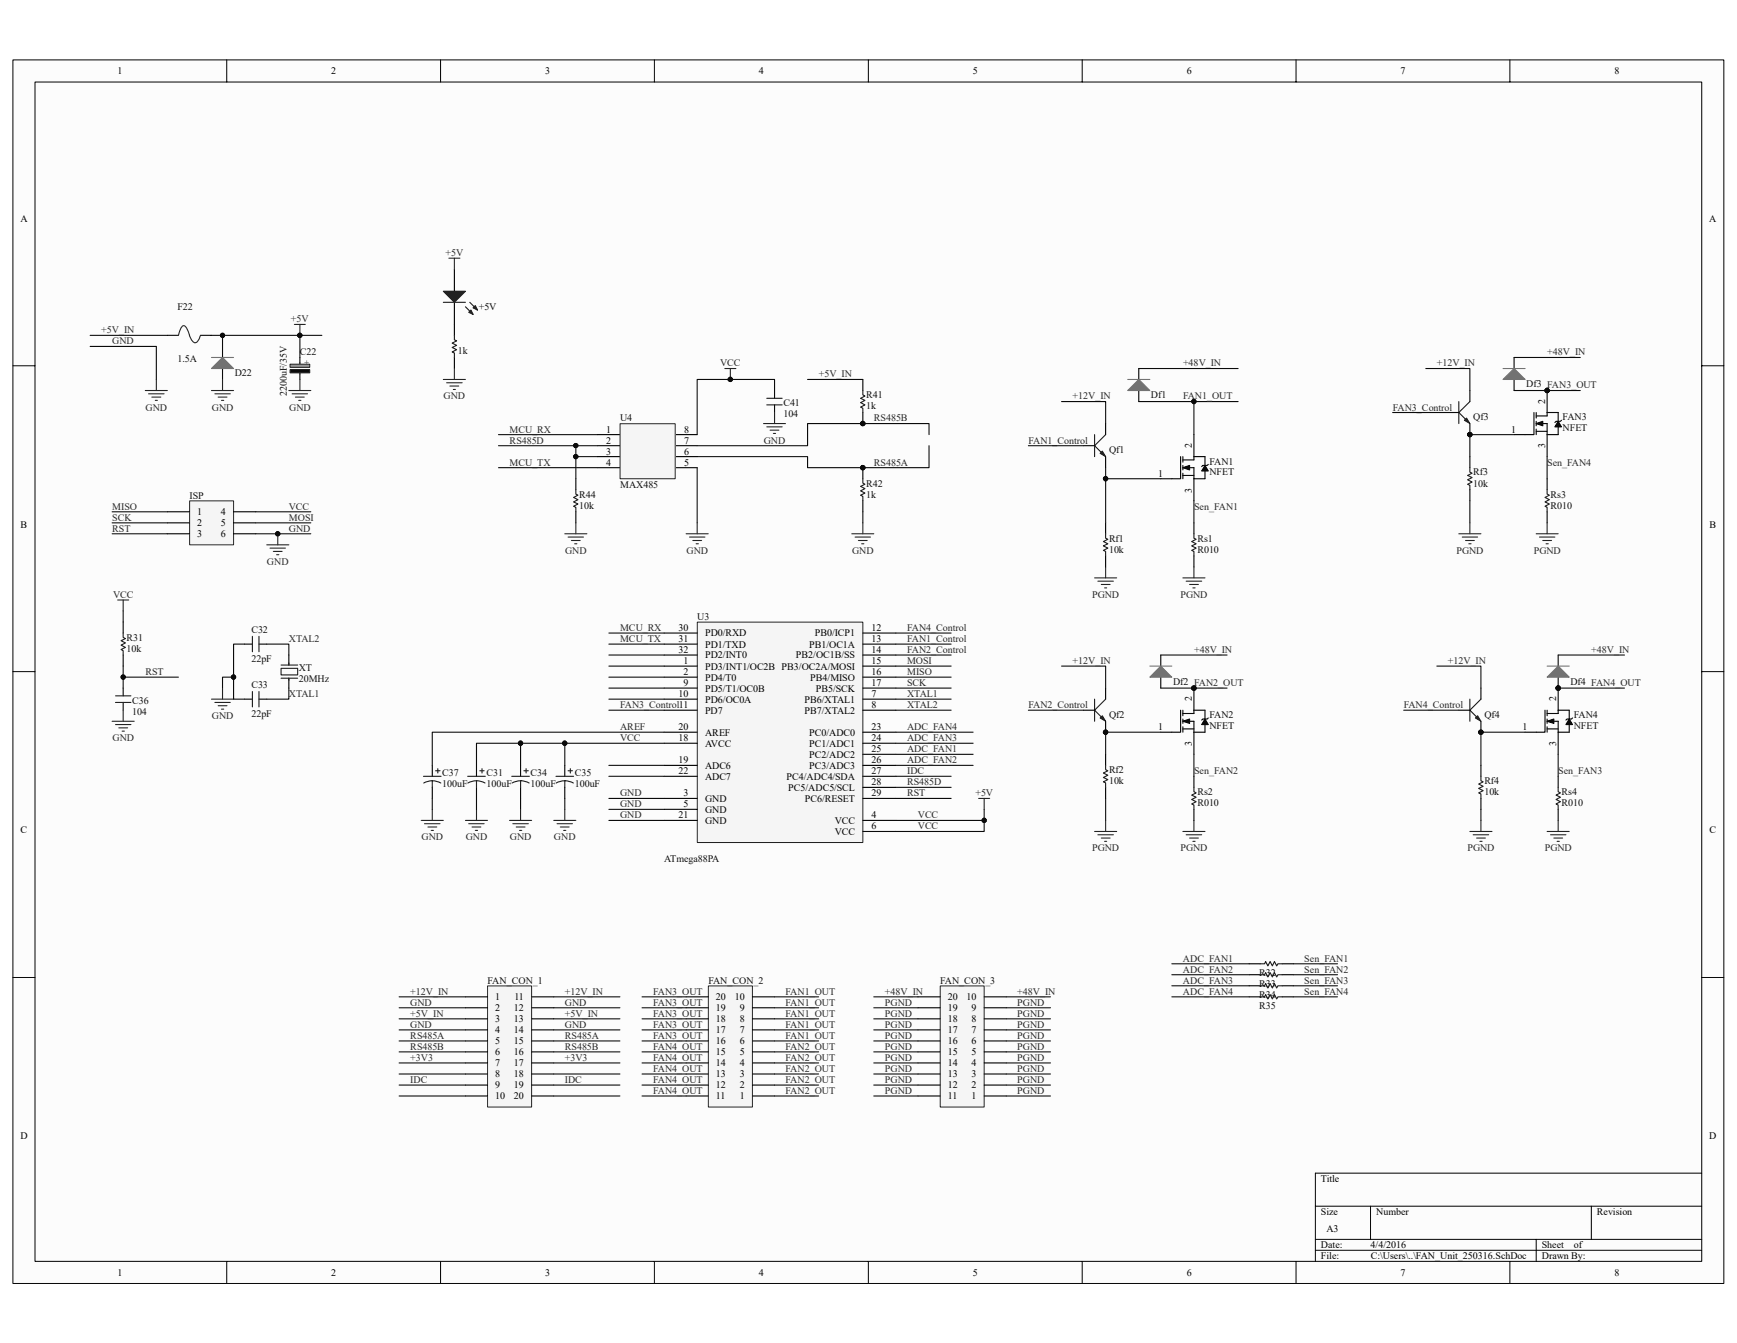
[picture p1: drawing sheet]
<svg xmlns="http://www.w3.org/2000/svg" width="279mm" height="216mm" viewBox="0 0 279 216" stroke-linecap="round" stroke-linejoin="round" font-family="sans-serif">
<path d="M2.1 9.7h275.2v196.6h-275.2z" fill="#fcfcfc"/>
<path d="M2.1 9.6h275.2v196.7h-275.2z" fill="none" stroke="#000" stroke-width=".16"/>
<path d="M5.7 13.2h268v189.6h-268z" fill="#fcfcfc"/>
<g fill="none" stroke="#000" stroke-width=".16">
<path d="M5.6 13.2h268.1v189.6h-268.1zM36.5 9.6v3.6M70.9 9.6v3.6M105.3 9.6v3.6M139.7 9.6v3.6M174.1 9.6v3.6M208.5 9.6v3.6M242.9 9.6v3.6M2.1 58.8h3.5M273.7 58.8h3.6M2.1 108h3.5M273.7 108h3.6"/>
<path d="M2.1 157.1h3.5M273.7 157.1h3.6M211.6 193.9h62.1M211.6 199.2h62.1M220.5 193.9v5.3M247.1 199.2v3.6M256 193.9v5.3M273.7 188.6h-62.1v14.2M36.5 202.8v3.5M70.9 202.8v3.5M105.3 202.8v3.5M139.7 202.8v3.5"/>
<path d="M174.1 202.8v3.5M208.5 202.8v3.5M211.6 201h62.1M242.9 202.8v3.5"/>
</g>
<path d="M112.2 100h26.6v35.4h-26.6z" fill="#f5f5f5"/>
<path d="M112.2 100h26.6v35.4h-26.6z" fill="none" stroke="#262626" stroke-width=".16"/>
<g fill="none" stroke="#000" stroke-width=".18">
<path d="M39.3 103.5h1.3M39.3 112.4h1.3M41.7 103.5h1.2M41.7 112.4h1.2M46.5 105.3v1.6M46.5 109v1.6M106.8 101.8h5.3M106.8 103.5h5.3M106.8 105.3h5.3M106.8 107.1h5.3M106.8 108.9h5.3M106.8 110.6h5.3"/>
<path d="M106.8 112.4h5.3M106.8 114.2h5.3M106.8 117.7h5.3M106.8 119.5h5.3M138.8 101.8h5.3M138.8 103.5h5.3M138.8 105.3h5.3M138.8 107.1h5.3M138.8 108.9h5.3M138.8 110.6h5.3M138.8 112.4h5.3M138.8 114.2h5.3"/>
<path d="M138.8 117.7h5.3M138.8 119.5h5.3M76.6 123v1.8M76.6 126.6v1.8M83.7 123v1.8M83.7 126.6v1.8M90.8 123v1.8M90.8 126.6v1.8M106.8 123h5.3M106.8 124.8h5.3M106.8 128.4h5.3M106.8 131.9h5.3"/>
<path d="M106.8 130.1h5.3M138.8 123h5.3M138.8 124.8h5.3M138.8 121.3h5.3M138.8 126.6h5.3M138.8 128.4h5.3M138.8 131.9h5.3M138.8 133.7h5.3"/>
</g>
<g fill="none" stroke="#0e0e0e" stroke-width=".18">
<path d="M35.8 110.6v-1.7h1.8v3.5h1.7M39.3 103.5h-1.7v5.4M42.9 103.5h3.6v1.8M46.5 110.6v1.8h-3.6M97.9 101.8h8.9M97.9 103.5h8.9M97.9 105.3h8.9M97.9 107.1h8.9M97.9 108.9h8.9M97.9 112.4h8.9M97.9 114.2h8.9M97.9 110.6h8.9"/>
<path d="M144.1 101.8h8.9M144.1 103.5h8.9M144.1 105.3h8.9M144.1 107.1h8.9M144.1 108.9h8.9M144.1 112.4h8.9M144.1 114.2h8.9M76.6 128.4v1.7M83.7 128.4v1.7M90.8 128.4v1.7M97.9 123h8.9M97.9 124.8h8.9"/>
<path d="M97.9 128.4h8.9M97.9 130.1h8.9M97.9 131.9h8.9M144.1 124.8h8.9M144.1 128.4h8.9M144.1 126.6h8.9M158.3 130.1v1.8h-14.2M158.3 131.9v1.8h-14.2"/>
</g>
<g fill="none" stroke="#262626" stroke-width=".18">
<path d="M34 112.4h3.6M34.6 112.9h2.4M35.1 113.5h1.4M35.6 114h.4M35.8 110.6v1.8M74.9 131.9h3.5M75.4 132.4h2.5M75.9 132.9h1.4M76.5 133.5h.3M76.6 130.1v1.8M82 131.9h3.5M82.5 132.4h2.5"/>
<path d="M83 132.9h1.5M83.6 133.5h.3M83.7 130.1v1.8M89.1 131.9h3.5M89.6 132.4h2.5M90.1 132.9h1.4M90.7 133.5h.3M90.8 130.1v1.8"/>
</g>
<g fill="none" stroke="#1c1c1c" stroke-width=".18">
<path d="M40.6 102.3v2.5M40.6 111.2v2.4M41.7 102.3v2.5M41.7 111.2v2.4M45.2 107.4h2.7v1.1h-2.7zM45.2 109h2.7M45.2 106.9h2.7M46.5 106.6v.3M46.5 109v.4M75.2 124.8h2.9M75.2 125.9l.7-.3 .7-.1 .8 .1 .6 .3M76.6 125.5v1.1"/>
<path d="M77.2 123.9h.7M77.5 123.6v.7M82.3 124.8h2.9M82.4 125.9l.6-.3 .7-.1 .8 .1 .6 .3M83.7 125.5v1.1M84.3 123.9h.7M84.6 123.6v.7M89.4 124.8h2.9M89.5 125.9l.6-.3 .7-.1 .8 .1 .6 .3M90.8 125.5v1.1M91.4 123.9h.7M91.7 123.6v.7"/>
</g>
<g fill="#0e0e0e" stroke="#0e0e0e" stroke-width=".16">
<circle cx="37.6" cy="108.8" r=".35"/>
<circle cx="158.3" cy="131.9" r=".34"/>
</g>
<path d="M30.5 80.5h7.1v7.1h-7.1z" fill="#f5f5f5"/>
<path d="M30.5 80.5h7.1v7.1h-7.1z" fill="none" stroke="#262626" stroke-width=".16"/>
<path d="M48.2 57.5v1.4M48.2 59.6v1.4M26.9 82.3h3.6M26.9 84.1h3.6M26.9 85.8h3.6M37.6 82.3h3.5M37.6 84.1h3.5M37.6 85.8h3.5" fill="none" stroke="#000" stroke-width=".18"/>
<path d="M18 82.3h8.9M18 84.1h8.9M18 85.8h8.9M41.1 82.3h8.9M41.1 84.1h8.9M41.1 85.8h8.9M144.1 110.6h8.9" fill="none" stroke="#0e0e0e" stroke-width=".18"/>
<circle cx="44.7" cy="85.8" r=".35" fill="#0e0e0e" stroke="#0e0e0e" stroke-width=".16"/>
<path d="M42.9 87.6h3.6M43.4 88.1h2.5M44 88.6h1.4M44.5 89.2h.4M44.7 85.8v1.8" fill="none" stroke="#262626" stroke-width=".18"/>
<path d="M46.7 58.6h3.1v.5h-3.1z" fill="#969696"/>
<path d="M46.7 58.5h3.1v.6h-3.1z" fill="none" stroke="#262626" stroke-width=".16"/>
<path d="M46.7 59.5h3.1v.4h-3.1z" fill="#0e0e0e"/>
<path d="M46.7 59.4h3.1v.5h-3.1z" fill="none" stroke="#262626" stroke-width=".16"/>
<g fill="none" stroke="#262626" stroke-width=".18">
<path d="M28.7 53.9a1.95 1.95 0 0 1 .9-1.6 2.83 2.83 0 0 1 .9 1.6v.1a1.56 1.56 0 0 0 1 1.1 1.6 1.6 0 0 0 .8-1.2M47.3 52.2h1.8M48.2 52.2v1.7M23.4 62.8h3.5M23.9 63.3h2.5M24.4 63.8h1.5M25 64.4h.3M25.1 61v1.8M46.5 62.8h3.5M47 63.3h2.5M47.5 63.8h1.4M48 64.4h.4"/>
<path d="M48.2 61v1.8"/>
</g>
<circle cx="48.2" cy="53.9" r=".34" fill="#0e0e0e" stroke="#0e0e0e" stroke-width=".16"/>
<path d="M26.9 53.9h1.8M32.3 53.9h1.7M35.8 55.7v1.8M35.8 59.2v1.8" fill="none" stroke="#000" stroke-width=".18"/>
<path d="M34 59.2l1.8-1.7 1.8 1.7z" fill="#717171"/>
<path d="M34 59.2l1.8-1.7 1.8 1.7zM34 57.5h3.6" fill="none" stroke="#717171" stroke-width=".18"/>
<path d="M34 62.8h3.6M34.6 63.3h2.4M35.1 63.8h1.4M35.6 64.4h.4M35.8 61v1.8" fill="none" stroke="#262626" stroke-width=".18"/>
<path d="M35.8 53.9v1.8" fill="none" stroke="#0e0e0e" stroke-width=".18"/>
<circle cx="35.8" cy="53.9" r=".34" fill="#0e0e0e" stroke="#0e0e0e" stroke-width=".16"/>
<path d="M73.1 43.3v3.5M73.1 48.6v3.6" fill="none" stroke="#000" stroke-width=".18"/>
<path d="M71.3 46.8h3.6l-1.8 1.8z" fill="#1c1c1c"/>
<path d="M71.3 46.8h3.6l-1.8 1.8zM74.9 49.3l1.2 1.2M75.6 48.6l1.2 1.2" fill="none" stroke="#1c1c1c" stroke-width=".18"/>
<path d="M75.4 50.2l.4-.4 .3 .7z" fill="#1c1c1c"/>
<path d="M75.4 50.2l.4-.4 .3 .7z" fill="none" stroke="#1c1c1c" stroke-width=".18"/>
<path d="M76.1 49.5l.4-.4 .3 .7z" fill="#1c1c1c"/>
<path d="M71.3 48.6h3.6M73.1 53.9v.7l.3 .2-.7 .4 .7 .3-.7 .4 .7 .3-.7 .4 .4 .1v.8M76.1 49.5l.4-.4 .3 .7z" fill="none" stroke="#1c1c1c" stroke-width=".18"/>
<path d="M73.1 52.2v1.7M73.1 57.5v1.7M96.2 69.9h3.5M96.2 71.6h3.5M96.2 73.4h3.5M96.2 75.2h3.5M101 70.8h1.9M108.6 69.9h3.5M108.6 71.6h3.5M108.6 73.4h3.5M108.6 75.2h3.5" fill="none" stroke="#000" stroke-width=".18"/>
<path d="M72.2 41.5h1.8M73.1 41.5v1.8M73.1 59.2v1.8M71.3 61h3.6M71.8 61.5h2.5M72.4 62.1h1.4M72.9 62.6h.4" fill="none" stroke="#262626" stroke-width=".18"/>
<path d="M99.8 68.1h8.8v8.9h-8.8z" fill="#f5f5f5"/>
<path d="M99.7 68.1h8.9v8.9h-8.9z" fill="none" stroke="#262626" stroke-width=".16"/>
<g fill="none" stroke="#262626" stroke-width=".18">
<path d="M116.6 59.2h1.8M117.5 59.2v1.8M122.8 68.1h3.5M123.3 68.6h2.5M123.9 69.2h1.4M124.4 69.7h.4M124.6 66.3v1.8M18.9 96.5h1.8M19.8 96.5v1.7M90.8 85.8h3.6M91.4 86.3h2.5M91.9 86.9h1.4"/>
<path d="M92.4 87.4h.4M92.6 84.1v1.7M110.4 85.8h3.5M110.9 86.3h2.5M111.4 86.9h1.5M112 87.4h.3M112.1 84.1v1.7M137 85.8h3.5M137.5 86.3h2.5M138.1 86.9h1.4M138.6 87.4h.4M138.8 84.1v1.7"/>
<path d="M18 116h3.6M18.6 116.5h2.5M19.1 117h1.4M19.6 117.5h.4M19.8 114.2v1.8M157.4 128.4h1.8M158.3 128.4v1.7"/>
</g>
<g fill="#0e0e0e" stroke="#0e0e0e" stroke-width=".16">
<circle cx="117.5" cy="61" r=".35"/>
<circle cx="138.8" cy="68.1" r=".35"/>
<circle cx="138.8" cy="75.2" r=".35"/>
<circle cx="92.6" cy="73.4" r=".35"/>
<circle cx="92.6" cy="71.6" r=".35"/>
<circle cx="48.2" cy="53.9" r=".34"/>
<circle cx="35.8" cy="53.9" r=".34"/>
<circle cx="19.8" cy="108.8" r=".34"/>
</g>
<path d="M92.6 77v1.7M124.6 62.8v1.2M124.6 65.1v1.2M138.8 61v1.8M138.8 66.3v1.8M138.8 75.2v1.8M19.8 100v1.8M92.6 82.3v1.8M138.8 80.5v1.8M19.8 105.3v1.8M19.8 110.6v1.3M19.8 112.9v1.3" fill="none" stroke="#000" stroke-width=".18"/>
<path d="M92.6 78.7v.7l.4 .2-.7 .4 .7 .3-.7 .4 .7 .3-.7 .4 .3 .2v.7M123.3 65.1h2.5M123.3 64h2.5M138.8 62.8v.7l.3 .2-.7 .3 .7 .4-.7 .3 .7 .4-.7 .3 .4 .2v.7M138.8 77v.7l.3 .2-.7 .3 .7 .3-.7 .4 .7 .4-.7 .3 .4 .2v.7M18.6 112.9h2.5M18.6 111.9h2.5M19.8 101.8v.7l.4 .2-.7 .3 .7 .4-.7 .3 .7 .4-.7 .3 .3 .2v.7" fill="none" stroke="#1c1c1c" stroke-width=".18"/>
<g fill="none" stroke="#0e0e0e" stroke-width=".18">
<path d="M34 53.9h17.8M48.2 53.9v3.6M80.2 69.9h16M80.2 75.2h16M80.2 71.6h12.4M96.2 73.4h-3.6v3.6M96.2 71.6h-3.6v1.8M112.1 75.2v8.9M124.6 62.8v-1.8h-12.5v8.9M149.4 69.9v-1.8h-19.5v3.5h-17.8M149.4 71.6v3.6h-19.5v-1.8h-17.8M19.8 98.2v1.8"/>
<path d="M138.8 82.3v1.8M19.8 107.1v3.5M19.8 108.9h8.9"/>
</g>
<path d="M114 158.5h7v19.5h-7z" fill="#f5f5f5"/>
<path d="M113.9 158.5h7.1v19.5h-7.1z" fill="none" stroke="#262626" stroke-width=".16"/>
<g fill="none" stroke="#000" stroke-width=".18">
<path d="M110.4 176.2h3.5M110.4 174.4h3.5M110.4 172.7h3.5M110.4 170.9h3.5M110.4 169.1h3.5M110.4 167.3h3.5M110.4 165.6h3.5M110.4 163.8h3.5M110.4 162h3.5M110.4 160.3h3.5M121 176.2h3.6M121 174.4h3.6"/>
<path d="M121 172.7h3.6M121 170.9h3.6M121 169.1h3.6M121 167.3h3.6M121 165.6h3.6M121 163.8h3.6M121 162h3.6M121 160.3h3.6"/>
</g>
<g fill="none" stroke="#0e0e0e" stroke-width=".18">
<path d="M14.5 53.9h12.4M14.5 55.7h10.6v5.3M89.1 163.8h10.6M89.1 165.6h10.6M89.1 167.3h10.6M89.1 169.1h10.6M89.1 160.3h10.6M89.1 162h10.6M103.3 163.8h7.1M103.3 165.6h7.1M103.3 167.3h7.1M103.3 169.1h7.1"/>
<path d="M103.3 170.9h7.1M103.3 172.7h7.1M103.3 174.4h7.1M103.3 176.2h7.1M103.3 160.3h7.1M103.3 162h7.1M124.6 160.3h7.1M124.6 162h7.1M124.6 163.8h7.1M124.6 165.6h7.1M124.6 167.3h7.1M124.6 169.1h7.1"/>
<path d="M124.6 170.9h7.1M124.6 172.7h7.1M124.6 174.4h7.1M124.6 176.2h7.1"/>
</g>
<path d="M78.4 158.5h7.1v19.5h-7.1z" fill="#f5f5f5"/>
<path d="M78.4 158.5h7.1v19.5h-7.1z" fill="none" stroke="#262626" stroke-width=".16"/>
<g fill="none" stroke="#000" stroke-width=".18">
<path d="M189.9 73.4v3.6h-3.2M190.3 75.2h1.7v5.3M190.3 76.4h1.7M190.3 75.2l1-.4v.7zM190.3 73.4v.9M190.3 74.8v.7M190.3 76.1v.9M192 69.9v4h-1.7M192 73.4h1.8v1.4M193.8 74.8l.6 .9h-1.1zM193.8 75.7v1.3h-1.8M194.4 74.7l-.2 .1h-.7l-.2 .2"/>
<path d="M246.7 66.3v3.6h-3.2M247.1 68.1h1.8v5.3M247.1 69.3h1.8M247.1 68.1l1.1-.4v.8zM247.1 66.3v.9M247.1 67.7v.8M247.1 69v.9M248.9 62.8v4.1h-1.8M248.9 77v1.7M248.9 66.3h1.7v1.4M250.6 67.7l.6 .9h-1.1zM250.6 68.6v1.3h-1.7"/>
<path d="M251.2 67.6l-.2 .1h-.7l-.2 .2M192 84.1v1.7M192 89.4v1.7M248.9 82.3v1.8M189.9 114.2v3.5h-3.2M190.3 116h1.7v5.3M190.3 117.2h1.7M190.3 116l1-.4v.7zM190.3 114.2v.9M190.3 115.6v.7M190.3 116.8v.9M192 110.6v4.1h-1.7"/>
<path d="M192 114.2h1.8v1.4M193.8 115.6l.6 .9h-1.1zM193.8 116.5v1.2h-1.8M194.4 115.4l-.2 .2h-.7l-.2 .2M248.5 114.2v3.5h-3.2M248.9 116l1-.4v.7zM248.9 116h1.7v5.3M248.9 117.2h1.7M248.9 114.2v.9M248.9 115.6v.7M248.9 116.8v.9M250.6 110.6v4.1h-1.7"/>
<path d="M250.6 114.2h1.8v1.4M252.4 115.6l.5 .9h-1zM252.4 116.5v1.2h-1.8M252.9 115.4l-.1 .2h-.7l-.2 .2M192 124.8v1.8M192 130.1v1.8M250.6 124.8v1.8M250.6 130.1v1.8M74.9 160.3h3.5M74.9 162h3.5M74.9 163.8h3.5M74.9 165.6h3.5"/>
<path d="M74.9 167.3h3.5M74.9 169.1h3.5M74.9 170.9h3.5M74.9 172.7h3.5M74.9 174.4h3.5M74.9 176.2h3.5M85.5 160.3h3.6M85.5 162h3.6M85.5 163.8h3.6M85.5 165.6h3.6M85.5 167.3h3.6M85.5 169.1h3.6"/>
<path d="M85.5 170.9h3.6M85.5 172.7h3.6M85.5 174.4h3.6M85.5 176.2h3.6"/>
</g>
<g fill="none" stroke="#0e0e0e" stroke-width=".18">
<path d="M248.9 73.4v3.6M192 80.5v3.6M83.7 119.5v3.5M90.8 119.5v3.5M106.8 119.5h-30.2v3.5M192 121.3v3.5M250.6 121.3v3.5M64.2 160.3h10.7M64.2 162h10.7M64.2 163.8h10.7M64.2 165.6h10.7M64.2 167.3h10.7"/>
<path d="M64.2 169.1h10.7M64.2 174.4h10.7M64.2 172.7h10.7M64.2 170.9h10.7M64.2 176.2h10.7M89.1 174.4h10.6M89.1 172.7h10.6M89.1 170.9h10.6M89.1 176.2h10.6"/>
</g>
<g fill="#0e0e0e" stroke="#0e0e0e" stroke-width=".16">
<circle cx="83.7" cy="119.5" r=".35"/>
<circle cx="90.8" cy="119.5" r=".35"/>
<circle cx="248.9" cy="62.8" r=".34"/>
<circle cx="192" cy="110.6" r=".34"/>
<circle cx="250.6" cy="110.6" r=".34"/>
</g>
<path d="M190.3 75.2l1-.4v.7zM193.8 74.8l.6 .9h-1.1zM247.1 68.1l1.1-.4v.8zM250.6 67.7l.6 .9h-1.1zM190.3 116l1-.4v.7zM193.8 115.6l.6 .9h-1.1zM248.9 116l1-.4v.7zM252.4 115.6l.5 .9h-1z" fill="#000"/>
<g fill="none" stroke="#262626" stroke-width=".18">
<path d="M190.3 92.9h3.5M190.8 93.4h2.5M191.3 94h1.5M191.9 94.5h.3M192 91.1v1.8M247.1 85.8h3.5M247.6 86.3h2.5M248.2 86.9h1.4M248.7 87.4h.3M248.9 84.1v1.7M190.3 133.7h3.5M190.8 134.2h2.5"/>
<path d="M191.3 134.7h1.5M191.9 135.3h.3M192 131.9v1.8M248.9 133.7h3.5M249.4 134.2h2.5M249.9 134.7h1.5M250.5 135.3h.3M250.6 131.9v1.8"/>
</g>
<path d="M176.1 69.9v3.5M177.8 69.9l-1.7 1.7 1.4 1.5M248.9 78.7v.7l.3 .2-.7 .4 .7 .3-.7 .4 .7 .3-.7 .4 .4 .2v.7M192 85.8v.7l.4 .2-.7 .4 .7 .3-.7 .4 .7 .3-.7 .4 .3 .1v.8M192 126.6v.7l.4 .2-.7 .3 .7 .4-.7 .3 .7 .4-.7 .3 .3 .2v.7M250.6 126.6v.7l.4 .2-.7 .3 .7 .4-.7 .3 .7 .4-.7 .3 .3 .2v.7" fill="none" stroke="#1c1c1c" stroke-width=".18"/>
<path d="M177.3 72.5l.5 .9-.8-.5z" fill="#1c1c1c"/>
<path d="M177 72.9l.3-.4 .5 .9z" fill="none" stroke="#1c1c1c" stroke-width=".16"/>
<path d="M174.3 71.6h1.8M177.8 68.1v1.8M177.8 73.4v1.8" fill="none" stroke="#000" stroke-width=".18"/>
<path d="M176.1 112.4v3.6M177.8 112.4l-1.7 1.8 1.4 1.4" fill="none" stroke="#1c1c1c" stroke-width=".18"/>
<path d="M177 115.4l.3-.3 .5 .9z" fill="#1c1c1c"/>
<path d="M177 115.4l.3-.3 .5 .9z" fill="none" stroke="#1c1c1c" stroke-width=".16"/>
<path d="M174.3 114.2h1.8M177.8 110.6v1.8M177.8 116v1.7" fill="none" stroke="#000" stroke-width=".18"/>
<circle cx="177.8" cy="117.7" r=".34" fill="#0e0e0e" stroke="#0e0e0e" stroke-width=".16"/>
<path d="M234.7 64.6v3.5M236.4 64.6l-1.7 1.7 1.4 1.4" fill="none" stroke="#1c1c1c" stroke-width=".18"/>
<path d="M235.9 67.2l.5 .9-.9-.5z" fill="#1c1c1c"/>
<path d="M235.5 67.6l.4-.4 .5 .9z" fill="none" stroke="#1c1c1c" stroke-width=".16"/>
<path d="M232.9 66.3h1.8M236.4 62.8v1.8M236.4 68.1v1.8" fill="none" stroke="#000" stroke-width=".18"/>
<circle cx="236.4" cy="69.9" r=".35" fill="#0e0e0e" stroke="#0e0e0e" stroke-width=".16"/>
<path d="M236.4 112.4v3.6M238.2 112.4l-1.8 1.8 1.4 1.4" fill="none" stroke="#1c1c1c" stroke-width=".18"/>
<path d="M237.3 115.4l.4-.3 .5 .9z" fill="#1c1c1c"/>
<path d="M237.3 115.4l.4-.3 .5 .9z" fill="none" stroke="#1c1c1c" stroke-width=".16"/>
<g fill="none" stroke="#000" stroke-width=".18">
<path d="M183.2 59.2v1.8M183.2 62.8v1.8M236.4 73.4v1.8M236.4 78.7v1.8M177.8 84.1v1.7M177.8 89.4v1.7M234.7 114.2h1.7M238.2 110.6v1.8M238.2 116v1.7M177.8 121.3v1.7M177.8 126.6v1.8M238.2 123v1.8"/>
<path d="M238.2 128.4v1.7"/>
</g>
<g fill="#0e0e0e" stroke="#0e0e0e" stroke-width=".16">
<circle cx="238.2" cy="117.7" r=".34"/>
<circle cx="177.8" cy="76.9" r=".35"/>
</g>
<path d="M176.1 92.9h3.5M176.6 93.4h2.5M177.1 94h1.5M177.7 94.5h.3M177.8 91.1v1.8" fill="none" stroke="#262626" stroke-width=".18"/>
<path d="M236.4 75.2v.7l.4 .2-.7 .3 .7 .4-.7 .3 .7 .4-.7 .4 .3 .1v.7M177.8 85.8v.7l.4 .2-.7 .4 .7 .3-.7 .4 .7 .3-.7 .4 .3 .1v.8M177.8 123v.7l.4 .2-.7 .4 .7 .3-.7 .4 .7 .3-.7 .4 .3 .2v.7M238.2 124.8v.7l.4 .2-.8 .3 .8 .4-.8 .3 .8 .4-.8 .4 .4 .1v.8" fill="none" stroke="#1c1c1c" stroke-width=".18"/>
<path d="M165.4 71.6h8.9M170.8 64.6h7v3.5M177.8 75.2v8.9M177.8 77h8.9" fill="none" stroke="#0e0e0e" stroke-width=".18"/>
<path d="M181.4 62.8l1.8-1.8 1.8 1.8z" fill="#717171"/>
<path d="M181.4 62.8l1.8-1.8 1.8 1.8zM181.4 61h3.6" fill="none" stroke="#717171" stroke-width=".18"/>
<path d="M192 64.6h7.2" fill="none" stroke="#0e0e0e" stroke-width=".18"/>
<circle cx="192" cy="64.5" r=".35" fill="#0e0e0e" stroke="#0e0e0e" stroke-width=".16"/>
<path d="M151.3 158.5h7v19.5h-7z" fill="#f5f5f5"/>
<path d="M151.2 158.5h7.1v19.5h-7.1z" fill="none" stroke="#262626" stroke-width=".16"/>
<g fill="none" stroke="#000" stroke-width=".18">
<path d="M186.7 105.3v1.8M186.7 108.9v1.7M69.5 123v1.8M69.5 126.6v1.8M147.7 176.2h3.5M147.7 174.4h3.5M147.7 172.7h3.5M147.7 170.9h3.5M147.7 169.1h3.5M147.7 167.3h3.5M147.7 165.6h3.5M147.7 163.8h3.5"/>
<path d="M147.7 162h3.5M147.7 160.3h3.5M158.3 176.2h3.6M158.3 174.4h3.6M158.3 172.7h3.6M158.3 170.9h3.6M158.3 169.1h3.6M158.3 167.3h3.6M158.3 165.6h3.6M158.3 163.8h3.6M158.3 162h3.6M158.3 160.3h3.6"/>
</g>
<g fill="none" stroke="#0e0e0e" stroke-width=".18">
<path d="M183.2 59.2h16M183.2 64.6h8.8v5.3M106.8 117.7h-37.3v5.3M186.7 117.7h-8.9v3.6M69.5 128.4v1.7M177.8 128.4v3.5M140.5 163.8h7.2M140.5 165.6h7.2M140.5 167.3h7.2M140.5 169.1h7.2M140.5 170.9h7.2M140.5 172.7h7.2"/>
<path d="M140.5 174.4h7.2M140.5 176.2h7.2M140.5 160.3h7.2M140.5 162h7.2M161.9 163.8h7.1M161.9 165.6h7.1M161.9 167.3h7.1M161.9 169.1h7.1M161.9 170.9h7.1M161.9 172.7h7.1M161.9 174.4h7.1M161.9 176.2h7.1"/>
<path d="M161.9 160.3h7.1M161.9 162h7.1"/>
</g>
<g fill="#0e0e0e" stroke="#0e0e0e" stroke-width=".16">
<circle cx="192" cy="64.5" r=".35"/>
<circle cx="177.8" cy="117.7" r=".34"/>
</g>
<path d="M68.1 124.8h2.9M68.2 125.9l.6-.3 .7-.1 .7 .1 .7 .3M69.5 125.5v1.1M70.1 123.9h.7M70.4 123.6v.7" fill="none" stroke="#1c1c1c" stroke-width=".18"/>
<path d="M67.8 131.9h3.5M68.3 132.4h2.5M68.8 132.9h1.5M69.4 133.5h.3M69.5 130.1v1.8M176.1 133.7h3.5M176.6 134.2h2.5M177.1 134.7h1.5M177.7 135.3h.3M177.8 131.9v1.8" fill="none" stroke="#262626" stroke-width=".18"/>
<path d="M186.7 107.1l1.8 1.8h-3.5z" fill="#717171"/>
<path d="M185 107.1h3.5M186.7 107.1l1.8 1.8h-3.5z" fill="none" stroke="#717171" stroke-width=".18"/>
<path d="M229.3 59.2h7.1v3.6M224 66.3h8.9M243.5 69.9h-7.1v3.5M236.4 80.5v3.6M165.4 114.2h8.9M170.8 107.1h7v3.5M186.7 105.3h10.7M186.7 110.6h10.7M225.8 114.2h8.9M231.1 107.1h7.1v3.5M245.3 117.7h-7.1v5.3M238.2 130.1v1.8" fill="none" stroke="#0e0e0e" stroke-width=".18"/>
<g fill="#0e0e0e" stroke="#0e0e0e" stroke-width=".16">
<circle cx="192" cy="110.6" r=".34"/>
<circle cx="236.4" cy="69.9" r=".35"/>
<circle cx="238.2" cy="117.7" r=".34"/>
<circle cx="250.6" cy="110.6" r=".34"/>
</g>
<path d="M234.7 85.8h3.5M235.2 86.3h2.5M235.7 86.9h1.5M236.3 87.4h.3M236.4 84.1v1.7M236.4 133.7h3.6M237 134.2h2.5M237.5 134.7h1.4M238 135.3h.4M238.2 131.9v1.8" fill="none" stroke="#262626" stroke-width=".18"/>
<path d="M250.6 105.3v1.8M250.6 108.9v1.7" fill="none" stroke="#000" stroke-width=".18"/>
<path d="M248.9 108.9l1.7-1.8 1.8 1.8z" fill="#717171"/>
<path d="M248.9 108.9l1.7-1.8 1.8 1.8zM248.9 107.1h3.5" fill="none" stroke="#717171" stroke-width=".18"/>
<circle cx="250.6" cy="110.6" r=".34" fill="#0e0e0e" stroke="#0e0e0e" stroke-width=".16"/>
<path d="M250.6 105.3h10.7M250.6 110.6h10.7" fill="none" stroke="#0e0e0e" stroke-width=".18"/>
<path d="M243.5 57.5v1.7M243.5 61v1.8" fill="none" stroke="#000" stroke-width=".18"/>
<path d="M241.8 61l1.7-1.8 1.8 1.8z" fill="#717171"/>
<path d="M241.8 59.2h3.5M241.8 61l1.7-1.8 1.8 1.8z" fill="none" stroke="#717171" stroke-width=".18"/>
<g fill="none" stroke="#0e0e0e" stroke-width=".18">
<path d="M243.5 57.5h10.7M129.9 61h8.9M243.5 62.8h10.7M144.1 117.7h12.4M144.1 119.5h12.4M144.1 121.3h12.4M144.1 123h12.4M188.5 154.9h12.4M188.5 156.7h12.4M188.5 158.5h12.4M208 154.9h7.1M208 156.7h7.1"/>
<path d="M208 158.5h7.1M188.5 160.3h12.4M208 160.3h7.1"/>
</g>
<circle cx="248.9" cy="62.8" r=".34" fill="#0e0e0e" stroke="#0e0e0e" stroke-width=".16"/>
<path d="M200.9 154.9h1.8M200.9 156.7h1.8M200.9 158.5h1.8M206.2 154.9h1.8M206.2 156.7h1.8M206.2 158.5h1.8M200.9 160.3h1.8M206.2 160.3h1.8" fill="none" stroke="#000" stroke-width=".18"/>
<path d="M202.7 154.9h.7l.2-.3 .3 .7 .4-.7 .4 .7 .3-.7 .4 .7 .1-.4h.7M202.7 156.7h.7l.2-.3 .3 .7 .4-.7 .4 .7 .3-.7 .4 .7 .1-.4h.7M202.7 158.5h.7l.2-.4 .3 .7 .4-.7 .4 .7 .3-.7 .4 .7 .1-.3h.7M202.7 160.3h.7l.2-.4 .3 .7 .4-.7 .4 .7 .3-.7 .4 .7 .1-.3h.7" fill="none" stroke="#1c1c1c" stroke-width=".18"/>
<g font-size="1.6">
<text x="18.9" y="11.9">1</text>
<text x="53.3" y="11.9">2</text>
<text x="87.7" y="11.9">3</text>
<text x="122.1" y="11.9">4</text>
<text x="156.5" y="11.9">5</text>
<text x="190.9" y="11.9">6</text>
<text x="225.3" y="11.9">7</text>
<text x="259.7" y="11.9">8</text>
<text x="3.3" y="35.6">A</text>
<text x="274.9" y="35.6">A</text>
<text x="248.5" y="64.9" transform="rotate(-90 248.5 64.9)">2</text>
<text x="97.5" y="69.5">1</text>
<text x="97.5" y="71.3">2</text>
<text x="110" y="69.5">8</text>
<text x="110" y="71.3">7</text>
<text x="243.1" y="69.5">1</text>
<text x="97.5" y="73.1">3</text>
<text x="97.5" y="74.8">4</text>
<text x="110" y="73.1">6</text>
<text x="110" y="74.8">5</text>
<text x="186.3" y="76.6">1</text>
<text x="191.7" y="72" transform="rotate(-90 191.7 72)">2</text>
<text x="248.5" y="72.1" transform="rotate(-90 248.5 72.1)">3</text>
<text x="31.7" y="82.8">1</text>
<text x="35.5" y="82.8">4</text>
<text x="191.7" y="79.2" transform="rotate(-90 191.7 79.2)">3</text>
<text x="3.3" y="84.8">B</text>
<text x="31.7" y="84.6">2</text>
<text x="31.7" y="86.4">3</text>
<text x="35.5" y="84.6">5</text>
<text x="35.5" y="86.4">6</text>
<text x="275" y="84.8">B</text>
<text x="109.1" y="101.4">30</text>
<text x="140.2" y="101.4">12</text>
<text x="109.1" y="103.2">31</text>
<text x="109.1" y="105">32</text>
<text x="109.9" y="106.7">1</text>
<text x="113.4" y="102.3">PD0/RXD</text>
<text x="113.4" y="104.1">PD1/TXD</text>
<text x="113.4" y="105.9">PD2/INT0</text>
<text x="113.4" y="107.6">PD3/INT1/OC2B PB3/OC2A/MOSI</text>
<text x="128" y="105.9">PB2/OC1B/SS</text>
<text x="130.2" y="104.1">PB1/OC1A</text>
<text x="131" y="102.3">PB0/ICP1</text>
<text x="140.2" y="103.2">13</text>
<text x="140.2" y="105">14</text>
<text x="140.2" y="106.7">15</text>
<text x="109.1" y="112.1">10</text>
<text x="109.9" y="108.5">2</text>
<text x="109.9" y="110.3">9</text>
<text x="113.4" y="109.4">PD4/T0</text>
<text x="113.4" y="111.2">PD5/T1/OC0B</text>
<text x="113.4" y="112.9">PD6/OC0A</text>
<text x="129.4" y="112.9">PB6/XTAL1</text>
<text x="130.3" y="109.4">PB4/MISO</text>
<text x="131.2" y="111.2">PB5/SCK</text>
<text x="140.2" y="110.3">17</text>
<text x="140.2" y="112.1">7</text>
<text x="140.2" y="113.8">8</text>
<text x="140.2" y="108.5">16</text>
<text x="191.7" y="112.8" transform="rotate(-90 191.7 112.8)">2</text>
<text x="250.3" y="112.8" transform="rotate(-90 250.3 112.8)">2</text>
<text x="109.1" y="117.4">20</text>
<text x="109.1" y="119.1">18</text>
<text x="113.4" y="114.7">PD7</text>
<text x="113.4" y="118.3">AREF</text>
<text x="129.4" y="114.7">PB7/XTAL2</text>
<text x="130.2" y="118.3">PC0/ADC0</text>
<text x="140.2" y="117.4">23</text>
<text x="140.2" y="119.1">24</text>
<text x="186.3" y="117.4">1</text>
<text x="191.7" y="120" transform="rotate(-90 191.7 120)">3</text>
<text x="244.9" y="117.4">1</text>
<text x="250.3" y="120" transform="rotate(-90 250.3 120)">3</text>
<text x="109.1" y="122.7">19</text>
<text x="109.1" y="124.5">22</text>
<text x="113.4" y="120">AVCC</text>
<text x="113.4" y="123.6">ADC6</text>
<text x="113.4" y="125.3">ADC7</text>
<text x="126.5" y="125.3">PC4/ADC4/SDA</text>
<text x="130.2" y="120">PC1/ADC1</text>
<text x="130.2" y="121.8">PC2/ADC2</text>
<text x="130.2" y="123.6">PC3/ADC3</text>
<text x="140.2" y="120.9">25</text>
<text x="140.2" y="122.7">26</text>
<text x="140.2" y="124.5">27</text>
<text x="109.1" y="131.6">21</text>
<text x="109.9" y="128">3</text>
<text x="109.9" y="129.8">5</text>
<text x="113.4" y="128.9">GND</text>
<text x="113.4" y="130.7">GND</text>
<text x="126.8" y="127.1">PC5/ADC5/SCL</text>
<text x="129.4" y="128.9">PC6/RESET</text>
<text x="140.2" y="131.6">4</text>
<text x="140.2" y="126.2">28</text>
<text x="140.2" y="128">29</text>
<text x="3.3" y="134">C</text>
<text x="113.4" y="132.4">GND</text>
<text x="134.3" y="132.4">VCC</text>
<text x="134.3" y="134.2">VCC</text>
<text x="140.2" y="133.3">6</text>
<text x="275" y="134">C</text>
<text x="79.7" y="160.8">1</text>
<text x="82.7" y="160.8">11</text>
<text x="115.2" y="160.8">20</text>
<text x="118.2" y="160.8">10</text>
<text x="152.5" y="160.8">20</text>
<text x="155.5" y="160.8">10</text>
<text x="79.7" y="162.6">2</text>
<text x="79.7" y="164.3">3</text>
<text x="79.7" y="166.1">4</text>
<text x="79.7" y="167.9">5</text>
<text x="82.7" y="162.6">12</text>
<text x="82.7" y="164.3">13</text>
<text x="82.7" y="166.1">14</text>
<text x="82.7" y="167.9">15</text>
<text x="115.2" y="167.9">16</text>
<text x="115.2" y="166.1">17</text>
<text x="115.2" y="164.3">18</text>
<text x="115.2" y="162.6">19</text>
<text x="119" y="167.9">6</text>
<text x="119" y="166.1">7</text>
<text x="119" y="164.3">8</text>
<text x="119" y="162.6">9</text>
<text x="152.5" y="167.9">16</text>
<text x="152.5" y="166.1">17</text>
<text x="152.5" y="164.3">18</text>
<text x="152.5" y="162.6">19</text>
<text x="156.3" y="167.9">6</text>
<text x="156.3" y="166.1">7</text>
<text x="156.3" y="164.3">8</text>
<text x="156.3" y="162.6">9</text>
<text x="79.7" y="169.7">6</text>
<text x="79.7" y="171.4">7</text>
<text x="79.7" y="173.2">8</text>
<text x="82.7" y="169.7">16</text>
<text x="82.7" y="171.4">17</text>
<text x="82.7" y="173.2">18</text>
<text x="115.2" y="173.2">13</text>
<text x="115.2" y="171.4">14</text>
<text x="115.2" y="169.7">15</text>
<text x="119" y="173.2">3</text>
<text x="119" y="171.4">4</text>
<text x="119" y="169.7">5</text>
<text x="152.5" y="173.2">13</text>
<text x="152.5" y="171.4">14</text>
<text x="152.5" y="169.7">15</text>
<text x="156.3" y="173.2">3</text>
<text x="156.3" y="171.4">4</text>
<text x="156.3" y="169.7">5</text>
<text x="79.7" y="175">9</text>
<text x="79.7" y="176.7">10</text>
<text x="82.7" y="175">19</text>
<text x="82.7" y="176.7">20</text>
<text x="115.2" y="176.7">11</text>
<text x="115.2" y="175">12</text>
<text x="119" y="176.7">1</text>
<text x="119" y="175">2</text>
<text x="152.5" y="176.7">11</text>
<text x="152.5" y="175">12</text>
<text x="156.3" y="176.7">1</text>
<text x="156.3" y="175">2</text>
<text x="3.3" y="183.2">D</text>
<text x="274.9" y="183.2">D</text>
<text x="212.5" y="190">Title</text>
<text x="212.5" y="195.3">Size</text>
<text x="221.4" y="195.3">Number</text>
<text x="256.9" y="195.3">Revision</text>
<text x="212.5" y="200.7">Date:</text>
<text x="212.5" y="202.4">File:</text>
<text x="213.4" y="198">A3</text>
<text x="220.5" y="200.7">4/4/2016</text>
<text x="220.5" y="202.4">C:\Users\..\FAN_Unit_250316.SchDoc</text>
<text x="248" y="200.7">Sheet</text>
<text x="248" y="202.4">Drawn By:</text>
<text x="253.2" y="200.7">of</text>
<text x="18.9" y="205.1">1</text>
<text x="53.3" y="205.1">2</text>
<text x="87.7" y="205.1">3</text>
<text x="122.1" y="205.1">4</text>
<text x="156.5" y="205.1">5</text>
<text x="190.9" y="205.1">6</text>
<text x="225.3" y="205.1">7</text>
<text x="259.7" y="205.1">8</text>
</g>
<g font-size="1.6" fill="#262626">
<text x="71.7" y="41.2">+5V</text>
<text x="16.3" y="53.6">+5V_IN</text>
<text x="46.8" y="51.8">+5V</text>
<text x="18.1" y="55.4">GND</text>
<text x="115.8" y="58.9">VCC</text>
<text x="190.3" y="58.9">+48V_IN</text>
<text x="231.1" y="58.9">+12V_IN</text>
<text x="248.9" y="57.1">+48V_IN</text>
<text x="23.4" y="66">GND</text>
<text x="34.1" y="66">GND</text>
<text x="46.5" y="66">GND</text>
<text x="71.4" y="64.2">GND</text>
<text x="131.7" y="60.7">+5V_IN</text>
<text x="172.5" y="64.2">+12V_IN</text>
<text x="190.3" y="64.2">FAN1_OUT</text>
<text x="224" y="66">FAN3_Control</text>
<text x="82" y="69.5">MCU_RX</text>
<text x="82" y="71.3">RS485D</text>
<text x="122.9" y="71.3">GND</text>
<text x="140.6" y="67.8">RS485B</text>
<text x="165.4" y="71.3">FAN1_Control</text>
<text x="82" y="74.8">MCU_TX</text>
<text x="140.6" y="74.8">RS485A</text>
<text x="248.9" y="74.8">Sen_FAN4</text>
<text x="18.1" y="81.9">MISO</text>
<text x="18.1" y="83.7">SCK</text>
<text x="46.5" y="81.9">VCC</text>
<text x="46.5" y="83.7">MOSI</text>
<text x="192.1" y="81.9">Sen_FAN1</text>
<text x="18.1" y="85.5">RST</text>
<text x="46.5" y="85.5">GND</text>
<text x="90.9" y="89">GND</text>
<text x="110.4" y="89">GND</text>
<text x="137.1" y="89">GND</text>
<text x="234.3" y="89">PGND</text>
<text x="246.7" y="89">PGND</text>
<text x="42.9" y="90.8">GND</text>
<text x="18.2" y="96.1">VCC</text>
<text x="99.7" y="101.4">MCU_RX</text>
<text x="145.9" y="101.4">FAN4_Control</text>
<text x="175.7" y="96.1">PGND</text>
<text x="189.9" y="96.1">PGND</text>
<text x="46.5" y="103.2">XTAL2</text>
<text x="99.7" y="103.2">MCU_TX</text>
<text x="145.9" y="105">FAN2_Control</text>
<text x="145.9" y="106.7">MOSI</text>
<text x="145.9" y="103.2">FAN1_Control</text>
<text x="172.5" y="106.7">+12V_IN</text>
<text x="192.1" y="105">+48V_IN</text>
<text x="232.9" y="106.7">+12V_IN</text>
<text x="256" y="105">+48V_IN</text>
<text x="23.4" y="108.5">RST</text>
<text x="46.5" y="112.1">XTAL1</text>
<text x="99.7" y="113.8">FAN3_Control11</text>
<text x="145.9" y="108.5">MISO</text>
<text x="145.9" y="110.3">SCK</text>
<text x="145.9" y="112.1">XTAL1</text>
<text x="145.9" y="113.8">XTAL2</text>
<text x="165.4" y="113.8">FAN2_Control</text>
<text x="225.8" y="113.8">FAN4_Control</text>
<text x="18.1" y="119.1">GND</text>
<text x="34.1" y="115.6">GND</text>
<text x="99.7" y="119.1">VCC</text>
<text x="99.7" y="117.4">AREF</text>
<text x="145.9" y="119.1">ADC_FAN3</text>
<text x="145.9" y="117.4">ADC_FAN4</text>
<text x="145.9" y="120.9">ADC_FAN1</text>
<text x="145.9" y="122.7">ADC_FAN2</text>
<text x="145.9" y="124.5">IDC</text>
<text x="192.1" y="124.5">Sen_FAN2</text>
<text x="250.7" y="124.5">Sen_FAN3</text>
<text x="99.7" y="128">GND</text>
<text x="99.7" y="129.8">GND</text>
<text x="99.7" y="131.6">GND</text>
<text x="145.9" y="128">RST</text>
<text x="145.9" y="126.2">RS485D</text>
<text x="147.7" y="131.6">VCC</text>
<text x="156.9" y="128">+5V</text>
<text x="67.8" y="135.1">GND</text>
<text x="74.9" y="135.1">GND</text>
<text x="82" y="135.1">GND</text>
<text x="89.1" y="135.1">GND</text>
<text x="147.7" y="133.3">VCC</text>
<text x="175.7" y="136.9">PGND</text>
<text x="189.9" y="136.9">PGND</text>
<text x="236" y="136.9">PGND</text>
<text x="248.5" y="136.9">PGND</text>
<text x="190.3" y="154.6">ADC_FAN1</text>
<text x="209.8" y="154.6">Sen_FAN1</text>
<text x="66" y="161.7">GND</text>
<text x="66" y="159.9">+12V_IN</text>
<text x="90.8" y="161.7">GND</text>
<text x="90.8" y="159.9">+12V_IN</text>
<text x="105" y="159.9">FAN3_OUT</text>
<text x="105" y="161.7">FAN3_OUT</text>
<text x="126.4" y="159.9">FAN1_OUT</text>
<text x="126.4" y="161.7">FAN1_OUT</text>
<text x="142.3" y="159.9">+48V_IN</text>
<text x="142.3" y="161.7">PGND</text>
<text x="163.6" y="159.9">+48V_IN</text>
<text x="163.6" y="161.7">PGND</text>
<text x="190.3" y="156.4">ADC_FAN2</text>
<text x="190.3" y="158.1">ADC_FAN3</text>
<text x="190.3" y="159.9">ADC_FAN4</text>
<text x="209.8" y="156.4">Sen_FAN2</text>
<text x="209.8" y="158.1">Sen_FAN3</text>
<text x="209.8" y="159.9">Sen_FAN4</text>
<text x="66" y="165.2">GND</text>
<text x="66" y="163.4">+5V_IN</text>
<text x="66" y="167">RS485A</text>
<text x="90.8" y="165.2">GND</text>
<text x="90.8" y="163.4">+5V_IN</text>
<text x="90.8" y="167">RS485A</text>
<text x="105" y="163.4">FAN3_OUT</text>
<text x="105" y="165.2">FAN3_OUT</text>
<text x="105" y="167">FAN3_OUT</text>
<text x="126.4" y="163.4">FAN1_OUT</text>
<text x="126.4" y="165.2">FAN1_OUT</text>
<text x="126.4" y="167">FAN1_OUT</text>
<text x="142.3" y="163.4">PGND</text>
<text x="142.3" y="165.2">PGND</text>
<text x="142.3" y="167">PGND</text>
<text x="163.6" y="163.4">PGND</text>
<text x="163.6" y="165.2">PGND</text>
<text x="163.6" y="167">PGND</text>
<text x="66" y="168.8">RS485B</text>
<text x="66" y="170.5">+3V3</text>
<text x="90.8" y="170.5">+3V3</text>
<text x="90.8" y="168.8">RS485B</text>
<text x="105" y="168.8">FAN4_OUT</text>
<text x="105" y="170.5">FAN4_OUT</text>
<text x="105" y="172.3">FAN4_OUT</text>
<text x="126.4" y="168.8">FAN2_OUT</text>
<text x="126.4" y="170.5">FAN2_OUT</text>
<text x="126.4" y="172.3">FAN2_OUT</text>
<text x="142.3" y="168.8">PGND</text>
<text x="142.3" y="170.5">PGND</text>
<text x="142.3" y="172.3">PGND</text>
<text x="163.6" y="168.8">PGND</text>
<text x="163.6" y="170.5">PGND</text>
<text x="163.6" y="172.3">PGND</text>
<text x="66" y="174.1">IDC</text>
<text x="90.8" y="174.1">IDC</text>
<text x="105" y="174.1">FAN4_OUT</text>
<text x="105" y="175.9">FAN4_OUT</text>
<text x="126.4" y="174.1">FAN2_OUT</text>
<text x="126.4" y="175.9">FAN2_OUT</text>
<text x="142.3" y="174.1">PGND</text>
<text x="142.3" y="175.9">PGND</text>
<text x="163.6" y="174.1">PGND</text>
<text x="163.6" y="175.9">PGND</text>
</g>
<g font-size="1.6" fill="#0e0e0e">
<text x="28.5" y="49.9">F22</text>
<text x="77" y="49.9">+5V</text>
<text x="28.5" y="58.2">1.5A</text>
<text x="48.2" y="57.1">C22</text>
<text x="73.6" y="57">1k</text>
<text x="37.8" y="60.5">D22</text>
<text x="46.1" y="63.7" transform="rotate(-90 46.1 63.7)">2200uF/35V</text>
<text x="126" y="65.3">C41</text>
<text x="139.3" y="65.8">1k</text>
<text x="139.3" y="64">R41</text>
<text x="185.1" y="64">Df1</text>
<text x="245.5" y="62.3">Df3 FAN3_OUT</text>
<text x="99.7" y="67.8">U4</text>
<text x="126" y="67.1">104</text>
<text x="237" y="67.6">Qf3</text>
<text x="251.4" y="67.6">FAN3</text>
<text x="251.4" y="69.4">NFET</text>
<text x="178.4" y="72.9">Qf1</text>
<text x="194.5" y="74.7">FAN1</text>
<text x="194.5" y="76.4">NFET</text>
<text x="237" y="76.4">Rf3</text>
<text x="30.5" y="80.2">ISP</text>
<text x="93.2" y="81.8">10k</text>
<text x="93.2" y="80">R44</text>
<text x="99.7" y="78.4">MAX485</text>
<text x="139.3" y="80">1k</text>
<text x="139.3" y="78.2">R42</text>
<text x="237" y="78.2">10k</text>
<text x="249.4" y="81.8">R010</text>
<text x="249.4" y="80">Rs3</text>
<text x="178.4" y="88.9">10k</text>
<text x="178.4" y="87.1">Rf1</text>
<text x="192.6" y="88.9">R010</text>
<text x="192.6" y="87.1">Rs1</text>
<text x="40.4" y="101.8">C32</text>
<text x="112.2" y="99.7">U3</text>
<text x="20.4" y="104.8">10k</text>
<text x="20.4" y="103">R31</text>
<text x="40.4" y="106.4">22pF</text>
<text x="48.1" y="107.8">XT</text>
<text x="21.3" y="113.1">C36</text>
<text x="40.4" y="110.6">C33</text>
<text x="48.1" y="109.6">20MHz</text>
<text x="188.7" y="110.1">Df2 FAN2_OUT</text>
<text x="252.6" y="110.1">Df4 FAN4_OUT</text>
<text x="21.3" y="114.9">104</text>
<text x="40.4" y="115.3">22pF</text>
<text x="178.4" y="115.4">Qf2</text>
<text x="194.5" y="115.4">FAN2</text>
<text x="194.5" y="117.2">NFET</text>
<text x="238.8" y="115.4">Qf4</text>
<text x="253.1" y="115.4">FAN4</text>
<text x="253.1" y="117.2">NFET</text>
<text x="71.1" y="124.8">C37</text>
<text x="78.3" y="124.8">C31</text>
<text x="85.3" y="124.8">C34</text>
<text x="92.5" y="124.8">C35</text>
<text x="178.4" y="124.3">Rf2</text>
<text x="71.1" y="126.6">100uF</text>
<text x="78.3" y="126.6">100uF</text>
<text x="85.3" y="126.6">100uF</text>
<text x="92.5" y="126.6">100uF</text>
<text x="178.4" y="126.1">10k</text>
<text x="192.6" y="129.6">R010</text>
<text x="192.6" y="127.8">Rs2</text>
<text x="238.8" y="127.8">10k</text>
<text x="238.8" y="126.1">Rf4</text>
<text x="251.2" y="129.6">R010</text>
<text x="251.2" y="127.8">Rs4</text>
<text x="106.8" y="138.6">ATmega88PA</text>
<text x="78.4" y="158.1">FAN_CON_1</text>
<text x="113.9" y="158.1">FAN_CON_2</text>
<text x="151.2" y="158.1">FAN_CON_3</text>
<text x="202.5" y="156.9">R32</text>
<text x="202.5" y="158.7">R33</text>
<text x="202.5" y="160.4">R34</text>
<text x="202.5" y="162.2">R35</text>
</g>
<text font-size="1.3" fill="#4c4c4c" x="49" y="58.6">+</text>
</svg>
